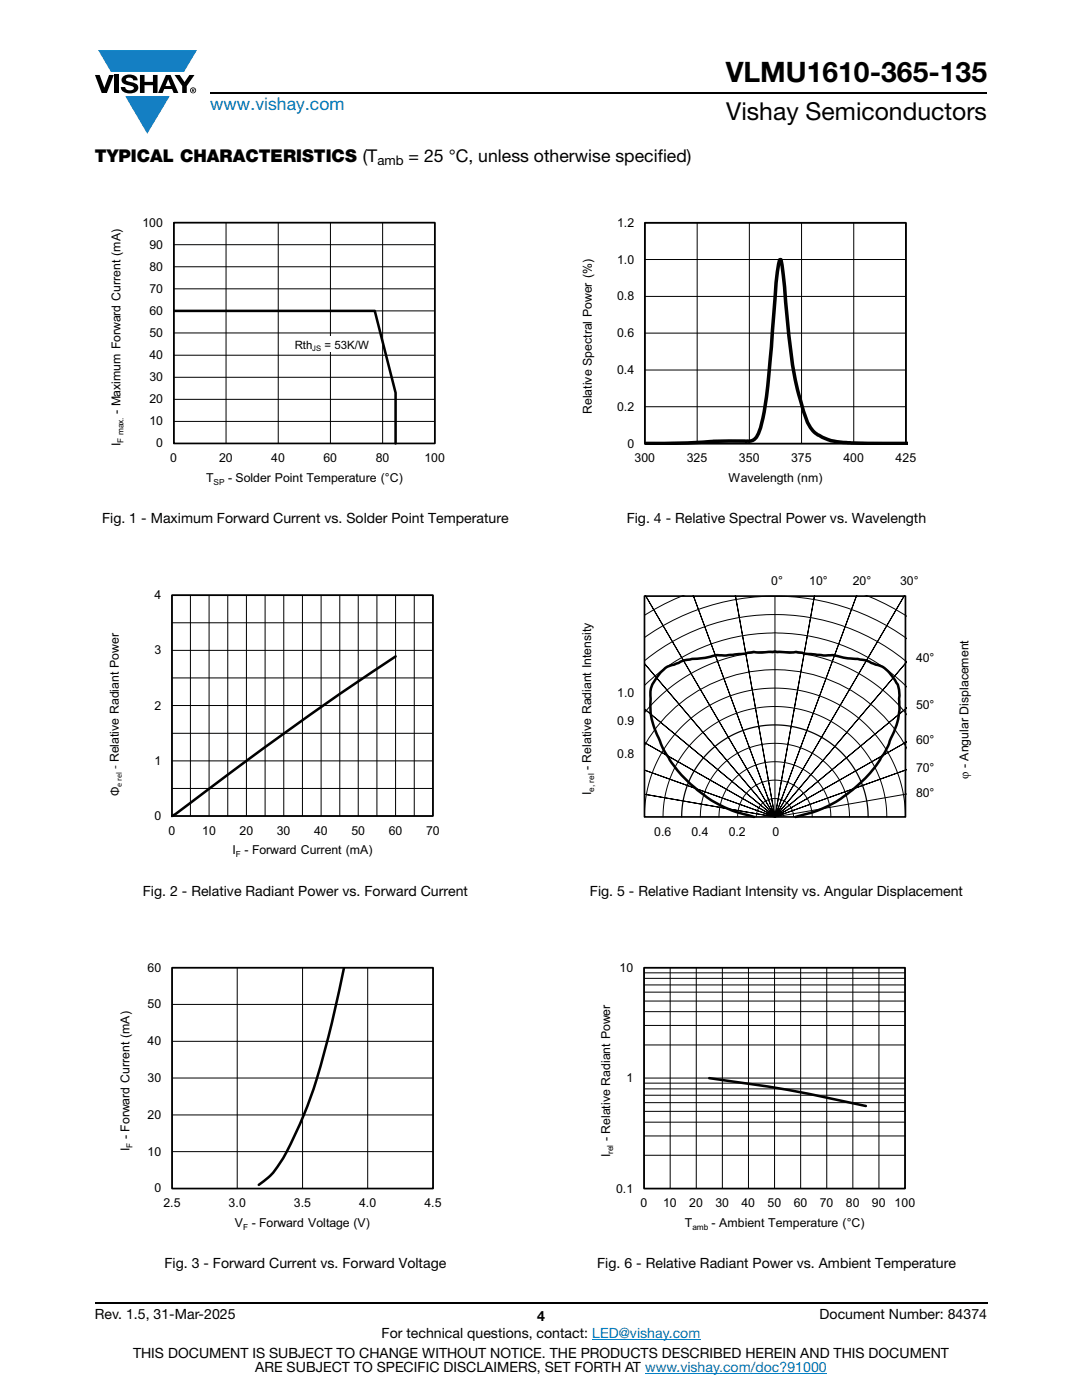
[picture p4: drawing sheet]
<svg xmlns="http://www.w3.org/2000/svg" width="216mm" height="279mm" viewBox="0 0 216 279" stroke-linecap="round" stroke-linejoin="round" font-family="sans-serif">
<g fill="#147fc3">
<path d="M19.6 10h19.7l-2.6 4.3h-1.1h-13.5z"/>
<path d="M25 19.2h8.9l-4.5 7.5z"/>
</g>
<g fill="#000">
<path d="M18.9 15h1l.9 2.5 1-2.5h.9l-1.4 3.6h-1zM22.9 15h.9v3.6h-.9zM24.6 15.3a2.1 2.1 0 0 1 2.8 .3l.1 .4h-.9a.79 .79 0 0 0-.7-.5 .79 .79 0 0 0-.8 .4l.3 .3 1 .2a1.08 1.08 0 0 1 1.2 1 1.08 1.08 0 0 1-1.1 1.2 1.73 1.73 0 0 1-2.4-1.2h.9a.96 .96 0 0 0 .8 .6 .96 .96 0 0 0 .9-.4 1.31 1.31 0 0 0-1.2-.6 1.03 1.03 0 0 1-1.1-.6 1.03 1.03 0 0 1 .2-1.1zM27.9 15h.9v1.3h1.7v-1.3h.9v3.6h-.9v-1.6h-1.7v1.6h-.9zM34.8 15h1.1l.9 1.4 1-1.4h1l-1.5 2.2v1.4h-.9v-1.4z"/>
<path d="M33.6 15.9l.5 1.3h-1.1zM33.1 15l-1.6 3.6h1l.3-.8h1.5l.3 .8h1l-1.6-3.6z"/>
<path d="M38.4 17.8h.2v.2h-.2zM38.3 17.7v.7h.1v-.3l.4 .3-.2-.3 .2-.2-.1-.2z"/>
<path d="M38.1 18a.46 .46 0 0 1 .9 0 .46 .46 0 0 1-.9 0zM37.9 18a.6 .6 0 0 0 1.2 0 .6 .6 0 0 0-1.2 0z"/>
</g>
<path d="M42 18.6h155M18.9 260h178.1" fill="none" stroke="#000" stroke-width=".36"/>
<path d="M118.2 267.3h21.5M128.7 274h36.3" fill="none" stroke="#007ec4" stroke-width=".2"/>
<g fill="none" stroke="#000" stroke-width=".2">
<path d="M34.7 44.4h52.1v44.1h-52.1zM34.7 57.6h52.1M34.7 53.2h52.1M34.7 48.8h52.1M45.1 44.4v44.1M55.5 44.4v44.1M65.9 44.4v44.1M76.3 44.4v44.1M34.7 79.7h52.1M34.7 75.3h52.1M34.7 70.9h52.1M34.7 66.4h52.1"/>
<path d="M34.7 62h52.1M34.7 84.1h52.1"/>
</g>
<path d="M34.7 44.4h52.1v44.1h-52.1z" fill="none" stroke="#000" stroke-width=".34"/>
<path d="M34.7 62h40.1l4.1 16.4v10.1" fill="none" stroke="#000" stroke-width=".51"/>
<path d="M58 67.2h16.5v3h-16.5z" fill="#fff"/>
<g fill="none" stroke="#000" stroke-width=".2">
<path d="M128.7 44.5h52.1v44h-52.1zM128.7 59.2h52.1M128.7 51.8h52.1M139.1 44.5v44M149.5 44.5v44M159.9 44.5v44M170.4 44.5v44M128.7 73.8h52.1M128.7 66.5h52.1M128.7 81.2h52.1M34.3 118.8h52.1v44.1h-52.1zM38 118.8v44.1"/>
<path d="M41.7 118.8v44.1M45.4 118.8v44.1M49.2 118.8v44.1M52.9 118.8v44.1M56.6 118.8v44.1M60.3 118.8v44.1M64.1 118.8v44.1M67.8 118.8v44.1M71.5 118.8v44.1M75.2 118.8v44.1M78.9 118.8v44.1M82.7 118.8v44.1"/>
<path d="M136.3 118.9a44.8 44.8 0 0 0-7.8 4M154.6 119v44l-26.1-4.5 26.1 4.5-26.1-9.3 26.1 9.3-26.1-14.9 26.1 14.9-26.1-21.6 26.1 21.6-26.1-30.7 26.1 30.7-25.8-44.1 25.8 44.1-16.3-44.1 16.3 44.1-7.9-44.1 7.9 44.1 7.9-44.1-7.9 44.1 16.3-44.1-16.3 44.1 25.9-44.1-25.9 44.1 26.4-31-26.4 31 26.4-21.8-26.4 21.8 26.4-15-26.4 15 26.4-9.4-26.4 9.4 26.4-4.5M173 118.9a45.2 45.2 0 0 1 8 4.1M34.3 135.3h52.1M34.3 124.3h52.1M34.3 129.8h52.1M128.5 136.9a37.5 37.5 0 0 1 52.5 .2M128.5 132a41.3 41.3 0 0 1 52.5 .1M128.5 127.3a45 45 0 0 1 52.5 .2M34.3 157.4h52.1M34.3 146.3h52.1M34.3 151.9h52.1"/>
<path d="M34.3 140.8h52.1M128.5 149a29.9 29.9 0 0 1 52.5 .4M128.5 142.4l2.6-2.9 2.8-2.4 3.1-2.2 3.3-1.7 3.4-1.4 3.8-1.1 3.6-.5 3.7-.2 3.7 .2 3.7 .6 3.5 1 3.6 1.5 3.2 1.8 3.2 2.2 2.7 2.5 2.6 2.8M128.6 163l.1-2.4 .4-2.5 .6-2.4 .8-2.4 1.1-2.3 1.3-2.2 1.6-2.1 1.7-1.8 1.9-1.7 2.1-1.6 2.2-1.3 2.3-1 2.3-.8 2.5-.7 2.6-.3 2.5-.2 2.6 .2 2.5 .3 2.5 .7 2.5 .8 2.3 1.1 2.2 1.3 2 1.5 1.8 1.7 1.8 1.8 1.4 2 1.3 2.1 1.2 2.3 .8 2.3 .6 2.4 .4 2.5 .2 2.7M132.3 163l.1-2.1 .4-2.3 .5-2 .7-2 .9-1.9 1.1-1.8 1.4-1.9 1.4-1.5 1.6-1.5 1.7-1.2 2-1.2 2-.9 2-.7 2.3-.6 2.1-.3 2.1-.1 2.2 .1 2.1 .3 2.3 .6 2 .7 1.9 .9 1.8 1.1 1.9 1.3 1.6 1.5 1.4 1.5 1.3 1.7 1.1 1.8 1 1.9 .8 2.2 .5 2 .3 2.1 .1 2.3M139.7 163l.3-2.8 .9-2.8 1.3-2.5 1.9-2.3 2.3-1.8 2.5-1.3 2.8-.9 2.9-.3 3 .3 2.7 .9 2.5 1.3 2.3 1.8 1.9 2.2 1.4 2.6 .8 2.8 .3 2.8M143.5 163l.2-2.1 .6-2.1 1.1-1.9 1.3-1.7 1.8-1.4 1.9-.9 2-.7 2.2-.2 2.3 .2 2 .7 1.9 .9 1.7 1.4 1.4 1.7 1 1.9 .7 2.1 .2 2.1M147.2 163l.1-1.4 .4-1.4 .7-1.2 1-1.2 1.1-.9 1.3-.6 1.4-.5 1.4-.1 1.4 .1 1.5 .5 1.3 .6 1.1 .9 .9 1.2 .7 1.2 .4 1.4 .2 1.4M150.9 163l.3-1.4 .8-1.2 1.2-.7 1.4-.3 1.5 .3 1.2 .7 .8 1.2 .2 1.4M34.3 193.1h52.1v44.1h-52.1zM47.3 193.1v44.1M60.4 193.1v44.1"/>
<path d="M73.4 193.1v44.1M128.5 193.1h52.1v44.1h-52.1zM128.5 199.8h52.1M128.5 198h52.1M128.5 196.6h52.1M128.5 195.3h52.1M128.5 194.2h52.1M133.7 193.1v44.1M138.9 193.1v44.1M144.1 193.1v44.1M149.3 193.1v44.1M154.6 193.1v44.1"/>
<path d="M159.8 193.1v44.1M165 193.1v44.1M170.2 193.1v44.1M175.4 193.1v44.1M34.3 215.1h52.1M34.3 207.8h52.1M34.3 200.5h52.1M128.5 215.2h52.1M128.5 218.6h52.1M128.5 217.3h52.1M128.5 216.2h52.1M128.5 208.5h52.1"/>
<path d="M128.5 204.6h52.1M128.5 201.9h52.1M34.3 229.8h52.1M34.3 222.5h52.1M128.5 230.6h52.1M128.5 226.7h52.1M128.5 224h52.1M128.5 221.8h52.1M128.5 220.1h52.1"/>
</g>
<path d="M34.3 118.8h52.1v44.1h-52.1zM128.6 119h52.1v44h-52.1zM34.3 193.1h52.1v44.1h-52.1zM128.5 193.1h52.1v44.1h-52.1z" fill="none" stroke="#000" stroke-width=".34"/>
<path d="M78.9 131l-10.2 6.8-7.7 5.5-11.8 8.5-14.2 10.7-.7 .4M150.5 163a26.1 26.1 0 0 1-14.9-8.7 24.8 24.8 0 0 1-4.5-7.7 14.5 14.5 0 0 1-1.3-7.8 6.2 6.2 0 0 1 1.9-4.5l.4-.3a3.7 3.7 0 0 1 2.4-1.4l.4-.2a10.9 10.9 0 0 1 5-1l1.2-.2a14 14 0 0 1 4.2-.5l2.6-.2a11.6 11.6 0 0 1 4.2-.3l2.5-.2 3.1 .2a4.4 4.4 0 0 1 2.8 .2l2.1 .2a10.3 10.3 0 0 0 3.5 .1l.7 .2a14.1 14.1 0 0 0 4.3 .6 9 9 0 0 1 3.6 1.1 5.1 5.1 0 0 1 3.7 2.8 5 5 0 0 1 1 4.1 13.5 13.5 0 0 1-1.9 8.4 24.1 24.1 0 0 1-8.3 10.5 24.7 24.7 0 0 1-10.5 4.6M68.6 193.1l-.2 1.4a176 176 0 0 1-7.5 27.2 49.9 49.9 0 0 1-6.6 12.6l-2.7 2.2M141.5 215.2a282.9 282.9 0 0 1 31.3 5.5" fill="none" stroke="#000" stroke-width=".51"/>
<path d="M128.7 44.5h52.1v44h-52.1z" fill="none" stroke="#000" stroke-width=".35"/>
<path d="M128.9 88.5a180.1 180.1 0 0 0 15.1-.5h4.4a2.5 2.5 0 0 0 3.1-2 46.6 46.6 0 0 0 1.9-11.3l1-11.9a66.1 66.1 0 0 1 1.2-11h.2l.2 1.1 1 10a78.2 78.2 0 0 0 3.8 20.7 6.8 6.8 0 0 0 6 4.5 142.9 142.9 0 0 0 14.3 .4" fill="none" stroke="#000" stroke-width=".71"/>
<path d="M136 163l.4-3.6 1-3.4 1.7-3.1 2.4-2.8 2.7-2.3 3.3-1.7 3.4-1.1 3.7-.3 3.6 .3 3.5 1.1 3.3 1.7 2.8 2.3 2.3 2.8 1.7 3.1 1.1 3.5 .3 3.5" fill="none" stroke="#000" stroke-width=".25"/>
<text font-size="5.6" x="144.8" y="16.4">VLMU1610-365-135</text>
<text font-size="4.9" x="144.9" y="24">Vishay Semiconductors</text>
<text font-size="3.5" fill="#007ec4" x="42" y="21.9">www.vishay.com</text>
<g font-size="3.5">
<text x="18.9" y="32.3">TYPICAL CHARACTERISTICS (T</text>
<text x="81.5" y="32.3">= 25 °C, unless otherwise specified)</text>
</g>
<g font-size="2.8">
<text x="20.4" y="104.5">Fig. 1 - Maximum Forward Current vs. Solder Point Temperature</text>
<text x="125.1" y="104.5">Fig. 4 - Relative Spectral Power vs. Wavelength</text>
<text x="28.5" y="178.8">Fig. 2 - Relative Radiant Power vs. Forward Current</text>
<text x="117.7" y="178.8">Fig. 5 - Relative Radiant Intensity vs. Angular Displacement</text>
<text x="32.8" y="253.2">Fig. 3 - Forward Current vs. Forward Voltage</text>
<text x="119.2" y="253.1">Fig. 6 - Relative Radiant Power vs. Ambient Temperature</text>
<text x="18.9" y="263.3">Rev. 1.5, 31-Mar-2025</text>
<text x="107.2" y="263.6">4</text>
<text x="163.6" y="263.3">Document Number: 84374</text>
<text x="76.2" y="267.1">For technical questions, contact: LED@vishay.com</text>
<text x="26.5" y="271">THIS DOCUMENT IS SUBJECT TO CHANGE WITHOUT NOTICE. THE PRODUCTS DESCRIBED HEREIN AND THIS DOCUMENT</text>
<text x="50.9" y="273.8">ARE SUBJECT TO SPECIFIC DISCLAIMERS, SET FORTH AT www.vishay.com/doc?91000</text>
</g>
<text font-size="2.6" x="75.3" y="33">amb</text>
<g font-size="2.5">
<text x="28.4" y="45.2">100</text>
<text x="123.1" y="45.3">1.2</text>
<text x="29.8" y="49.6">90</text>
<text x="123.1" y="52.6">1.0</text>
<text x="29.8" y="58.4">70</text>
<text x="29.8" y="54">80</text>
<text x="123.1" y="59.9">0.8</text>
<text x="29.8" y="62.8">60</text>
<text x="29.8" y="71.7">40</text>
<text x="29.8" y="67.3">50</text>
<text x="123.1" y="67.3">0.6</text>
<text x="29.8" y="76.1">30</text>
<text x="123.1" y="74.6">0.4</text>
<text x="24.1" y="82.6" transform="rotate(-90 24.1 82.6)">- Maximum Forward Current (mA)</text>
<text x="29.8" y="80.5">20</text>
<text x="118.1" y="82.6" transform="rotate(-90 118.1 82.6)">Relative Spectral Power (%)</text>
<text x="123.1" y="82">0.2</text>
<text x="24.1" y="89" transform="rotate(-90 24.1 89)">I</text>
<text x="29.8" y="84.9">10</text>
<text x="31.2" y="89.3">0</text>
<text x="125.2" y="89.3">0</text>
<text x="34" y="92.2">0</text>
<text x="43.7" y="92.2">20</text>
<text x="54.1" y="92.2">40</text>
<text x="64.6" y="92.2">60</text>
<text x="75" y="92.2">80</text>
<text x="84.7" y="92.2">100</text>
<text x="126.6" y="92.2">300</text>
<text x="137" y="92.2">325</text>
<text x="147.5" y="92.2">350</text>
<text x="157.9" y="92.2">375</text>
<text x="168.3" y="92.2">400</text>
<text x="178.7" y="92.2">425</text>
<text x="41.1" y="96.1">T</text>
<text x="45.5" y="96.1">- Solder Point Temperature (°C)</text>
<text x="145.4" y="96.1">Wavelength (nm)</text>
<text x="30.8" y="119.6">4</text>
<text x="153.9" y="116.7">0°</text>
<text x="161.5" y="116.7">10°</text>
<text x="170.2" y="116.7">20°</text>
<text x="179.6" y="116.7">30°</text>
<text x="30.8" y="130.6">3</text>
<text x="182.8" y="132.2">40°</text>
<text x="30.8" y="141.6">2</text>
<text x="123.2" y="139.1">1.0</text>
<text x="182.8" y="141.6">50°</text>
<text x="123.2" y="144.7">0.9</text>
<text x="182.8" y="148.5">60°</text>
<text x="23.7" y="153.5" transform="rotate(-90 23.7 153.5)">- Relative Radiant Power</text>
<text x="30.8" y="152.6">1</text>
<text x="118" y="153.7" transform="rotate(-90 118 153.7)">- Relative Radiant Intensity</text>
<text x="123.2" y="151.2">0.8</text>
<text x="182.8" y="154.1">70°</text>
<text x="193.2" y="155.5" transform="rotate(-90 193.2 155.5)">ϕ - Angular Displacement</text>
<text x="23.7" y="158.8" transform="rotate(-90 23.7 158.8)">Φ</text>
<text x="118" y="158.7" transform="rotate(-90 118 158.7)">I</text>
<text x="182.8" y="159.1">80°</text>
<text x="30.8" y="163.6">0</text>
<text x="33.6" y="166.6">0</text>
<text x="40.4" y="166.6">10</text>
<text x="47.8" y="166.6">20</text>
<text x="55.2" y="166.6">30</text>
<text x="62.7" y="166.6">40</text>
<text x="70.1" y="166.6">50</text>
<text x="77.6" y="166.6">60</text>
<text x="85" y="166.6">70</text>
<text x="130.6" y="166.8">0.6</text>
<text x="138" y="166.8">0.4</text>
<text x="145.4" y="166.8">0.2</text>
<text x="154.1" y="166.8">0</text>
<text x="46.4" y="170.5">I - Forward Current (mA)</text>
<text x="29.4" y="193.9">60</text>
<text x="123.6" y="193.9">10</text>
<text x="29.4" y="201.3">50</text>
<text x="29.4" y="208.6">40</text>
<text x="29.4" y="216">30</text>
<text x="125" y="216">1</text>
<text x="29.4" y="223.3">20</text>
<text x="121.8" y="227.8" transform="rotate(-90 121.8 227.8)">- Relative Radiant Power</text>
<text x="25.8" y="229.7" transform="rotate(-90 25.8 229.7)">I - Forward Current (mA)</text>
<text x="29.4" y="230.6">10</text>
<text x="121.8" y="231" transform="rotate(-90 121.8 231)">I</text>
<text x="30.8" y="238">0</text>
<text x="122.9" y="238">0.1</text>
<text x="32.6" y="240.9">2.5</text>
<text x="45.6" y="240.9">3.0</text>
<text x="46.9" y="244.8">V - Forward Voltage (V)</text>
<text x="58.6" y="240.9">3.5</text>
<text x="71.7" y="240.9">4.0</text>
<text x="84.7" y="240.9">4.5</text>
<text x="127.8" y="240.9">0</text>
<text x="132.3" y="240.9">10</text>
<text x="136.6" y="244.8">T</text>
<text x="137.5" y="240.9">20</text>
<text x="142" y="244.8">- Ambient Temperature (°C)</text>
<text x="142.7" y="240.9">30</text>
<text x="148" y="240.9">40</text>
<text x="153.2" y="240.9">50</text>
<text x="158.4" y="240.9">60</text>
<text x="163.6" y="240.9">70</text>
<text x="168.8" y="240.9">80</text>
<text x="174" y="240.9">90</text>
<text x="178.5" y="240.9">100</text>
</g>
<text font-size="2.5" fill="#fff" x="149.6" y="116.5">Axis Title</text>
<g font-size="2.3">
<text x="58.8" y="69.6">Rth</text>
<text x="64.8" y="69.6">= 53K/W</text>
</g>
<g font-size="1.7">
<text x="24.7" y="88.4" transform="rotate(-90 24.7 88.4)">F max.</text>
<text x="42.6" y="96.7">SP</text>
<text x="24.3" y="157" transform="rotate(-90 24.3 157)">e rel</text>
<text x="118.6" y="158.1" transform="rotate(-90 118.6 158.1)">e, rel</text>
<text x="47" y="171.1">F</text>
<text x="26.4" y="229.1" transform="rotate(-90 26.4 229.1)">F</text>
<text x="122.4" y="230.3" transform="rotate(-90 122.4 230.3)">rel</text>
<text x="48.5" y="245.4">F</text>
<text x="138.1" y="245.4">amb</text>
</g>
<text font-size="1.5" x="62.3" y="70.1">JS</text>
</svg>
